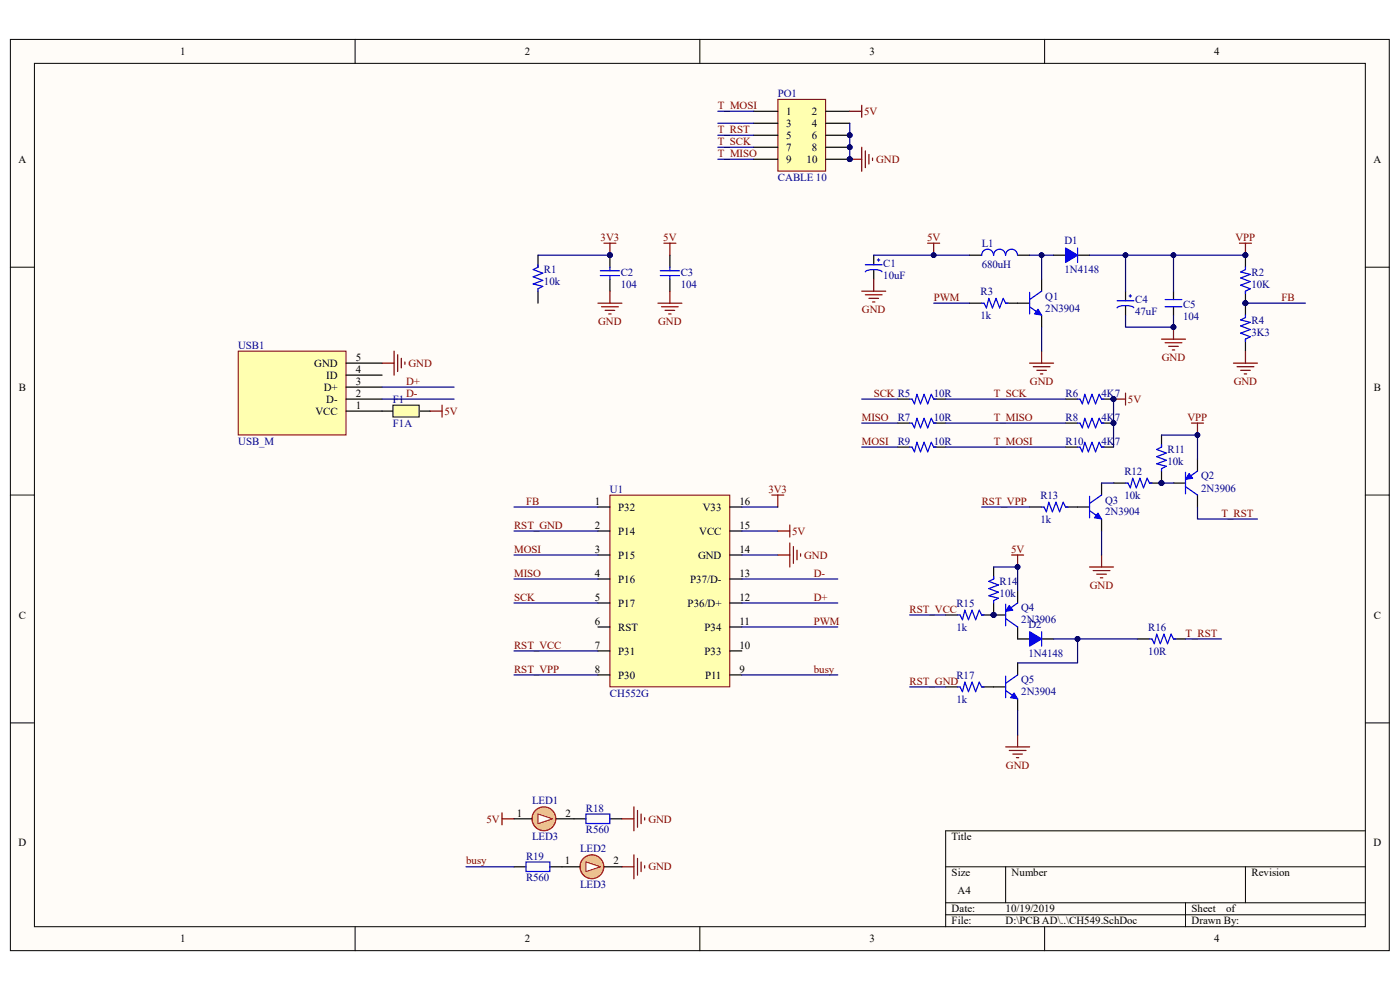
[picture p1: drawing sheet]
<svg xmlns="http://www.w3.org/2000/svg" width="297mm" height="210mm" viewBox="0 0 297 210" stroke-linecap="round" stroke-linejoin="round" font-family="sans-serif">
<path d="M2.2 8.4h292.5v193.3h-292.5z" fill="#fffcf8"/>
<path d="M2.2 8.4h292.5v193.3h-292.5z" fill="none" stroke="#000" stroke-width=".21"/>
<path d="M7.3 13.5h282.3v183.1h-282.3z" fill="#fffcf8"/>
<g fill="none" stroke="#000" stroke-width=".21">
<path d="M7.3 13.4h282.3v183.2h-282.3zM75.3 8.3v5.1M148.5 8.3v5.1M221.6 8.3v5.1M2.2 56.7h5.1M289.7 56.7h5M2.2 105h5.1M289.7 105h5M2.2 153.3h5.1M289.7 153.3h5M289.7 176.2h-89.1v20.4M75.3 196.6v5.1"/>
<path d="M148.5 196.6v5.1M200.6 183.9h89.1M200.6 191.5h89.1M200.6 194h89.1M213.3 183.9v7.6M221.6 196.6v5.1M251.5 191.5v5.1M264.2 183.9v7.6"/>
</g>
<path d="M81.1 77h2.5M83.6 74.5v5.1M84.4 75.2v3.6M85.1 76v2M85.9 76.8v.5M91.2 87.2h2.6M93.8 85.9v2.6" fill="none" stroke="#800000" stroke-width=".25"/>
<circle cx="115.4" cy="173.7" r="2.53" fill="#fdbe51" stroke="#ff0101" stroke-width=".25"/>
<path d="M114.1 172.7l3.1 1-3.1 1z" fill="#fffcf8"/>
<path d="M114.1 172.7l3.1 1-3.1 1z" fill="none" stroke="#f00" stroke-width=".21"/>
<path d="M109 173.7h3.9M117.9 173.7h3.9" fill="none" stroke="#000" stroke-width=".25"/>
<circle cx="125.6" cy="183.9" r="2.53" fill="#fdbe51" stroke="#ff0101" stroke-width=".25"/>
<path d="M124.3 182.9l3.1 1-3.1 1z" fill="#fffcf8"/>
<path d="M124.3 182.9l3.1 1-3.1 1z" fill="none" stroke="#f00" stroke-width=".21"/>
<path d="M205.7 54.1h2.5M215.9 54.1h2.5M221 59.2v2.6M215.9 64.3h2.5M221 66.9v2.5M121.8 173.7h2.5M129.4 173.7h2.5M109 183.9h2.6M116.7 183.9h6.3M128.1 183.9h3.8" fill="none" stroke="#000" stroke-width=".25"/>
<path d="M210.8 54.1a1.26 1.26 0 0 0-1.3-1.2 1.26 1.26 0 0 0-1.3 1.2M213.3 54.1a1.26 1.26 0 0 0-1.3-1.2 1.26 1.26 0 0 0-1.2 1.2M215.9 54.1a1.26 1.26 0 0 0-1.3-1.2 1.26 1.26 0 0 0-1.3 1.2M218.4 65.1l2.6 1.8M218.4 62v4.6M221 61.8l-2.6 1.7M124.3 172.7h5.1v2h-5.1zM111.6 182.9h5v2h-5z" fill="none" stroke="#00f" stroke-width=".25"/>
<path d="M106.5 172.4v2.6M106.5 173.7h2.5M131.9 173.7h2.6M134.5 171.1v5.1M135.2 171.9v3.6M136 172.7v2M136.8 173.4v.5M131.9 183.9h2.6M134.5 181.3v5.1M135.2 182.1v3.6M136 182.9v2M136.8 183.6v.5" fill="none" stroke="#800000" stroke-width=".25"/>
<path d="M220.2 65.6l.8 1.3-1.6-.3z" fill="#00f"/>
<path d="M220.2 65.6l.8 1.3-1.6-.3z" fill="none" stroke="#00f" stroke-width=".21"/>
<path d="M210.8 130.4h2.5M215.9 125.4v2.5M215.9 133v2.5" fill="none" stroke="#000" stroke-width=".25"/>
<circle cx="210.8" cy="130.4" r=".5" fill="#000080" stroke="#000080" stroke-width=".21"/>
<path d="M213.3 128.2v4.5M213.3 131.2l2.6 1.8M215.9 127.9l-1.8 1.3" fill="none" stroke="#00f" stroke-width=".25"/>
<path d="M214.1 128.4l.8 1-1.6 .3z" fill="#00f"/>
<path d="M214.1 128.4l.8 1-1.6 .3z" fill="none" stroke="#00f" stroke-width=".21"/>
<circle cx="210.8" cy="130.4" r=".5" fill="#000080" stroke="#000080" stroke-width=".21"/>
<path d="M223.5 54.1h2.6M228.6 54.1h2.5" fill="none" stroke="#000" stroke-width=".25"/>
<path d="M226.1 52.6l2.5 1.5-2.5 1.6z" fill="#00f"/>
<g fill="none" stroke="#00f" stroke-width=".25">
<path d="M183.6 56.2h3.5M186.1 55.2h.5M186.4 54.9v.5M187.1 57.6a3.5 3.5 0 0 0-3.5 .1M226.1 52.6l2.5 1.5-2.5 1.6zM228.6 52.6v3.1M264.2 56.7v.5l-1 .5 2 .5-2 .8 2 .7-2 .8 2 .8-1 .5v.5M237 63.8h3.6M239.5 62.8h.5M239.8 62.5v.5M240.5 65.3a3.5 3.5 0 0 0-3.5 0M247.2 65.1h3.5"/>
<path d="M247.2 63.5h3.5M264.2 66.9v.5l-1 .5 2 .5-2 .7 2 .8-2 .8 2 .7-1 .5v.5M213.3 146.5l2.6 1.8M213.3 143.4v4.6M215.9 143.2l-2.6 1.7"/>
</g>
<g fill="none" stroke="#800000" stroke-width=".25">
<path d="M185.4 59.2v2.6M196.8 51.6h2.5M198.1 51.6v2.5M262.9 51.6h2.6M264.2 51.6v2.5M182.8 61.8h5.1M183.6 62.5h3.5M184.3 63.3h2.1M185.1 64.1h.5M218.4 77h5.1M219.2 77.8h3.6M220 78.6h2"/>
<path d="M220.7 79.3h.5M221 74.5v2.5M246.4 71.9h5.1M247.2 72.7h3.5M247.9 73.5h2.1M248.7 74.2h.5M249 69.4v2.5M261.7 77h5.1M262.4 77.8h3.6M263.2 78.6h2M264 79.3h.5M264.2 74.5v2.5"/>
</g>
<g fill="#000080" stroke="#000080" stroke-width=".21">
<circle cx="198.1" cy="54.1" r=".5"/>
<circle cx="264.2" cy="54.1" r=".5"/>
<circle cx="264.2" cy="64.3" r=".5"/>
<circle cx="248.9" cy="69.4" r=".5"/>
</g>
<path d="M185.4 54.1v2.1M185.4 57.2v2M264.2 54.1v2.6M238.8 61.8v2M238.8 64.8v2.1M249 61.8v1.7M249 65.1v1.8M264.2 61.8v5.1M264.2 71.9v2.6M210.8 145.7h2.5M215.9 140.6v2.6M215.9 148.3v2.5" fill="none" stroke="#000" stroke-width=".25"/>
<path d="M215.1 147l.8 1.3-1.5-.3z" fill="#00f"/>
<path d="M215.1 147l.8 1.3-1.5-.3z" fill="none" stroke="#00f" stroke-width=".21"/>
<path d="M205.7 64.3h2.5M213.3 64.3h2.6M200.6 130.4h2.6M208.2 130.4h2.6M215.9 135.5h2.5M221 135.5h2.5M200.6 145.7h2.6M208.2 145.7h2.6" fill="none" stroke="#000" stroke-width=".25"/>
<path d="M208.2 64.3h.6l.5 1 .5-2 .7 2 .8-2 .8 2 .7-2 .5 1h.5M203.2 130.4h.5l.5 1.1 .5-2.1 .8 2.1 .7-2.1 .8 2.1 .7-2.1 .5 1h.6M203.2 145.7h.5l.5 1 .5-2 .8 2 .7-2 .8 2 .7-2 .5 1h.6" fill="none" stroke="#00f" stroke-width=".25"/>
<g fill="#000080" stroke="#000080" stroke-width=".21">
<circle cx="210.8" cy="130.4" r=".5"/>
<circle cx="215.9" cy="120.3" r=".5"/>
</g>
<path d="M214.6 117.7h2.6M215.9 117.7v2.6M213.3 158.4h5.1M214.1 159.2h3.6M214.9 160h2M215.9 155.9v2.5M215.6 160.7h.5" fill="none" stroke="#800000" stroke-width=".25"/>
<path d="M218.4 134l2.6 1.5-2.6 1.6z" fill="#00f"/>
<path d="M254 99.9l-1.7 1.3M251.5 100.2v4.6M251.5 103.2l2.5 1.8M218.4 134l2.6 1.5-2.6 1.6zM221 134v3.1" fill="none" stroke="#00f" stroke-width=".25"/>
<path d="M254 97.4v2.5M249 102.5h2.5M254 105v2.6" fill="none" stroke="#000" stroke-width=".25"/>
<path d="M252.3 100.4l.7 1-1.5 .3z" fill="#00f"/>
<path d="M252.3 100.4l.7 1-1.5 .3z" fill="none" stroke="#00f" stroke-width=".21"/>
<path d="M228.6 107.6h2.5M233.7 102.5v2.5M233.7 110.1v2.5" fill="none" stroke="#000" stroke-width=".25"/>
<path d="M231.1 108.3l2.6 1.8M231.1 105.3v4.5M233.7 105l-2.6 1.8" fill="none" stroke="#00f" stroke-width=".25"/>
<path d="M232.9 108.8l.8 1.3-1.5-.3z" fill="#00f"/>
<path d="M232.9 108.8l.8 1.3-1.5-.3z" fill="none" stroke="#00f" stroke-width=".21"/>
<g fill="none" stroke="#000" stroke-width=".25">
<path d="M142.1 54.1v2.6M142.1 59.2v2.6M190.4 84.7h2.6M190.4 89.7h2.6M190.4 94.8h2.6M198.1 84.7h2.5M198.1 89.7h2.5M198.1 94.8h2.5M226.1 84.7h2.5M226.1 89.7h2.5M226.1 94.8h2.5M233.7 84.7h2.5"/>
<path d="M233.7 89.7h2.5M233.7 94.8h2.5M218.4 107.6h2.6M226.1 107.6h2.5M236.2 102.5h2.6M243.9 102.5h2.5M241.3 135.5h2.6M249 135.5h2.5"/>
</g>
<g fill="none" stroke="#00f" stroke-width=".25">
<path d="M140.1 58.5h4M140.1 57.4h4M142.1 56.7v.7M142.1 58.5v.7M193 84.7h.5l.5 1 .5-2.1 .8 2.1 .7-2.1 .8 2.1 .8-2.1 .5 1.1h.5M193 89.7h.5l.5 1.1 .5-2.1 .8 2.1 .7-2.1 .8 2.1 .8-2.1 .5 1h.5M193 94.8h.5l.5 1.1 .5-2.1 .8 2.1 .7-2.1 .8 2.1 .8-2.1 .5 1h.5M228.6 84.7h.5l.5 1 .5-2.1 .8 2.1 .8-2.1 .7 2.1 .8-2.1 .5 1.1h.5M228.6 89.7h.5l.5 1.1 .5-2.1 .8 2.1 .8-2.1 .7 2.1 .8-2.1 .5 1h.5M228.6 94.8h.5l.5 1.1 .5-2.1 .8 2.1 .8-2.1 .7 2.1 .8-2.1 .5 1h.5M221 107.6h.5l.5 1 .5-2.1 .8 2.1 .7-2.1 .8 2.1 .7-2.1 .6 1.1h.5M238.8 102.5h.5l.5 1 .5-2.1 .8 2.1 .7-2.1 .8 2.1 .8-2.1 .5 1.1h.5"/>
<path d="M243.9 135.5h.5l.5 1.1 .5-2.1 .8 2.1 .7-2.1 .8 2.1 .7-2.1 .6 1h.5"/>
</g>
<g fill="#000080" stroke="#000080" stroke-width=".21">
<circle cx="246.4" cy="102.5" r=".5"/>
<circle cx="254" cy="92.3" r=".5"/>
<circle cx="236.2" cy="89.7" r=".5"/>
<circle cx="236.2" cy="84.6" r=".5"/>
</g>
<g fill="none" stroke="#800000" stroke-width=".25">
<path d="M140.8 51.6h2.6M142.1 51.6v2.5M139.6 64.3h5.1M140.3 65.1h3.6M141.1 65.8h2M141.9 66.6h.5M142.1 61.8v2.5M236.2 84.7h2.6M238.8 83.4v2.5M252.8 89.7h2.5M254 89.7v2.6M233.7 117.7v2.6"/>
<path d="M231.1 120.3h5.1M231.9 121h3.6M232.7 121.8h2M233.4 122.6h.5"/>
</g>
<path d="M165 21.1h10.2v15.2h-10.2z" fill="#ffffb0"/>
<path d="M165 21.1h10.2v15.2h-10.2z" fill="none" stroke="#800000" stroke-width=".21"/>
<path d="M159.9 23.6h5.1M159.9 26.1h5.1M159.9 28.7h5.1M159.9 31.2h5.1M159.9 33.8h5.1M175.2 23.6h5.1M175.2 26.1h5.1M175.2 28.7h5.1M175.2 31.2h5.1M175.2 33.8h5.1" fill="none" stroke="#000" stroke-width=".25"/>
<g fill="#000080" stroke="#000080" stroke-width=".21">
<circle cx="180.3" cy="28.7" r=".5"/>
<circle cx="180.3" cy="31.2" r=".5"/>
<circle cx="180.3" cy="33.8" r=".5"/>
</g>
<path d="M180.3 33.8h2.5M180.3 23.6h2.5M182.8 22.3v2.6M182.8 31.2v5.1M183.6 32v3.6M184.3 32.8v2M185.1 33.5v.5" fill="none" stroke="#800000" stroke-width=".25"/>
<path d="M50.6 74.5h22.8v17.8h-22.8z" fill="#ffffb0"/>
<path d="M50.5 74.5h22.9v17.8h-22.9z" fill="none" stroke="#800000" stroke-width=".21"/>
<path d="M73.4 79.6h7.7M73.4 77h7.7M73.4 87.2h7.7M73.4 84.7h7.7M73.4 82.1h7.7M246.4 92.3v2.5M246.4 99.9v2.6M210.8 120.3v2.5M210.8 127.9v2.5" fill="none" stroke="#000" stroke-width=".25"/>
<g fill="#000080" stroke="#000080" stroke-width=".21">
<circle cx="210.8" cy="130.4" r=".5"/>
<circle cx="246.4" cy="102.5" r=".5"/>
</g>
<path d="M246.4 94.3v.5l-1 .5 2 .8-2 .8 2 .7-2 .8 2 .5-1 .5v.5M210.8 122.3v.5l-1 .5 2 .8-2 .8 2 .7-2 .8 2 .5-1 .5v.5" fill="none" stroke="#00f" stroke-width=".25"/>
<path d="M129.4 105.1h25.4v40.6h-25.4z" fill="#ffffb0"/>
<path d="M129.4 105h25.4v40.7h-25.4z" fill="none" stroke="#800000" stroke-width=".21"/>
<g fill="none" stroke="#000" stroke-width=".25">
<path d="M114.1 54.1v2.6M129.4 54.1v2.6M129.4 59.2v2.6M114.1 61.8v2.5M81.1 87.2h2.5M88.7 87.2h2.5M126.8 107.6h2.6M126.8 112.6h2.6M126.8 117.7h2.6M154.8 107.6h2.6M154.8 112.6h2.6M154.8 117.7h2.6"/>
<path d="M126.8 122.8h2.6M126.8 127.9h2.6M126.8 133h2.6M126.8 138.1h2.6M154.8 122.8h2.6M154.8 127.9h2.6M154.8 133h2.6M154.8 138.1h2.6M126.8 143.2h2.6M154.8 143.2h2.6"/>
</g>
<circle cx="129.4" cy="54.1" r=".5" fill="#000080" stroke="#000080" stroke-width=".21"/>
<path d="M114.1 56.2v.5l-1 .5 2 .7-2 .8 2 .8-2 .7 2 .5-1 .6v.5M127.4 58.5h4M127.4 57.4h4M129.4 56.7v.7M129.4 58.5v.7M86.1 87.2a1.34 1.34 0 0 0-1.2-.9 1.34 1.34 0 0 0-1.3 .9M88.7 87.2a1.36 1.36 0 0 1-1.3 .9 1.36 1.36 0 0 1-1.3-.9" fill="none" stroke="#00f" stroke-width=".25"/>
<g fill="none" stroke="#800000" stroke-width=".25">
<path d="M128.1 51.6h2.6M129.4 51.6v2.5M126.8 64.3h5.1M127.6 65.1h3.6M128.4 65.8h2M129.1 66.6h.5M129.4 61.8v2.5M163.7 105h2.6M165 105v2.6M165 112.6h2.5M165 117.7h2.5M167.5 111.4v2.5"/>
<path d="M167.5 115.2v5.1M168.3 115.9v3.6M169.1 116.7v2M169.8 117.5v.5"/>
</g>
<path d="M83.4 86h5.5v2.5h-5.5z" fill="#ffffb0"/>
<path d="M83.4 85.9h5.5v2.6h-5.5z" fill="none" stroke="#000" stroke-width=".21"/>
<g fill="none" stroke="#000080" stroke-width=".25">
<path d="M152.3 23.6h7.6M152.3 31.2h7.6M152.3 33.8h7.6M152.3 28.7h7.6M152.3 26.1h7.6M180.3 26.1v7.7M114.1 54.1h15.3M185.4 54.1h20.3M218.4 54.1h5.1M221 54.1v5.1M231.1 54.1h33.1M238.8 54.1v7.7"/>
<path d="M249 54.1v7.7M198.1 64.3h7.6M221 69.4v5.1M238.8 66.9v2.5h10.2v-2.5M264.2 64.3h12.7M81.1 82.1h15.2M81.1 84.7h15.2M182.8 84.7h7.6M182.8 89.7h7.6M182.8 94.8h7.6M200.6 84.7h25.5M200.6 89.7h25.5"/>
<path d="M200.6 94.8h25.5M236.2 84.7v10.1M246.4 92.3h7.6v5.1M109 107.6h17.8M109 112.6h17.8M109 117.7h17.8M157.4 107.6h7.6M157.4 112.6h7.6M157.4 117.7h7.6M208.2 107.6h10.2M233.7 102.5h2.5M233.7 112.6v5.1"/>
<path d="M246.4 102.5h2.6M254 107.6v2.5h12.8M109 122.8h17.8M109 127.9h17.8M109 138.1h17.8M157.4 122.8h20.3M157.4 127.9h20.3M157.4 133h20.3M193 130.4h7.6M210.8 120.3h5.1v5.1M223.5 135.5h17.8M228.6 135.5v5.1h-12.7"/>
<path d="M251.5 135.5h7.6M109 143.2h17.8M157.4 143.2h20.3M193 145.7h7.6M215.9 150.8v5.1M98.9 183.9h10.1"/>
</g>
<g fill="#000080" stroke="#000080" stroke-width=".21">
<circle cx="221" cy="54.1" r=".5"/>
<circle cx="238.8" cy="54.1" r=".5"/>
<circle cx="248.9" cy="54.1" r=".5"/>
<circle cx="248.9" cy="69.4" r=".5"/>
<circle cx="264.2" cy="64.3" r=".5"/>
<circle cx="228.6" cy="135.5" r=".5"/>
<circle cx="246.4" cy="102.5" r=".5"/>
<circle cx="236.2" cy="84.6" r=".5"/>
<circle cx="236.2" cy="89.7" r=".5"/>
<circle cx="180.3" cy="33.8" r=".5"/>
<circle cx="180.3" cy="31.2" r=".5"/>
<circle cx="180.3" cy="28.7" r=".5"/>
<circle cx="215.9" cy="120.3" r=".5"/>
<circle cx="254" cy="92.3" r=".5"/>
<circle cx="198.1" cy="54.1" r=".5"/>
<circle cx="129.4" cy="54.1" r=".5"/>
<circle cx="264.2" cy="54.1" r=".5"/>
</g>
<g font-size="2.3">
<text x="38.2" y="11.7">1</text>
<text x="111.3" y="11.7">2</text>
<text x="184.5" y="11.7">3</text>
<text x="257.6" y="11.7">4</text>
<text x="166.8" y="24.4">1</text>
<text x="166.8" y="26.9">3</text>
<text x="166.8" y="29.5">5</text>
<text x="172.3" y="24.4">2</text>
<text x="172.3" y="26.9">4</text>
<text x="172.3" y="29.5">6</text>
<text x="3.9" y="34.6">A</text>
<text x="166.8" y="32">7</text>
<text x="166.8" y="34.6">9</text>
<text x="171.1" y="34.6">10</text>
<text x="172.3" y="32">8</text>
<text x="291.4" y="34.6">A</text>
<text x="66.7" y="77.8">GND</text>
<text x="75.5" y="76.5">5</text>
<text x="4" y="82.9">B</text>
<text x="68.7" y="82.9">D+</text>
<text x="69.2" y="80.3">ID</text>
<text x="75.5" y="81.6">3</text>
<text x="75.5" y="79.1">4</text>
<text x="291.4" y="82.9">B</text>
<text x="66.9" y="88">VCC</text>
<text x="69.2" y="85.4">D-</text>
<text x="75.5" y="86.7">1</text>
<text x="75.5" y="84.2">2</text>
<text x="126.2" y="107.1">1</text>
<text x="156.9" y="107.1">16</text>
<text x="126.2" y="112.1">2</text>
<text x="131.2" y="108.3">P32</text>
<text x="131.2" y="113.4">P14</text>
<text x="148.3" y="113.4">VCC</text>
<text x="149.1" y="108.3">V33</text>
<text x="156.9" y="112.1">15</text>
<text x="126.2" y="117.2">3</text>
<text x="131.2" y="118.5">P15</text>
<text x="148.1" y="118.5">GND</text>
<text x="156.9" y="117.2">14</text>
<text x="126.2" y="122.3">4</text>
<text x="131.2" y="123.6">P16</text>
<text x="146.4" y="123.6">P37/D-</text>
<text x="156.9" y="122.3">13</text>
<text x="4" y="131.2">C</text>
<text x="126.2" y="127.4">5</text>
<text x="131.2" y="128.7">P17</text>
<text x="145.9" y="128.7">P36/D+</text>
<text x="156.9" y="127.4">12</text>
<text x="291.4" y="131.2">C</text>
<text x="126.2" y="132.5">6</text>
<text x="126.2" y="137.6">7</text>
<text x="131.2" y="133.8">RST</text>
<text x="149.5" y="133.8">P34</text>
<text x="156.9" y="137.6">10</text>
<text x="156.9" y="132.5">11</text>
<text x="126.2" y="142.7">8</text>
<text x="131.2" y="138.9">P31</text>
<text x="131.2" y="143.9">P30</text>
<text x="149.5" y="138.9">P33</text>
<text x="149.6" y="143.9">P11</text>
<text x="156.9" y="142.7">9</text>
<text x="109.7" y="173.2">1</text>
<text x="120" y="173.2">2</text>
<text x="3.9" y="179.6">D</text>
<text x="201.9" y="178.3">Title</text>
<text x="291.4" y="179.6">D</text>
<text x="119.8" y="183.4">1</text>
<text x="130.2" y="183.4">2</text>
<text x="201.9" y="185.9">Size</text>
<text x="214.6" y="185.9">Number</text>
<text x="265.5" y="185.9">Revision</text>
<text x="203.2" y="189.7">A4</text>
<text x="201.9" y="193.5">Date:</text>
<text x="201.9" y="196.1">File:</text>
<text x="213.3" y="193.5">10/19/2019</text>
<text x="213.3" y="196.1">D:\PCB AD\..\CH549.SchDoc</text>
<text x="252.8" y="193.5">Sheet</text>
<text x="252.8" y="196.1">Drawn By:</text>
<text x="260.1" y="193.5">of</text>
<text x="38.2" y="199.9">1</text>
<text x="111.3" y="199.9">2</text>
<text x="184.5" y="199.9">3</text>
<text x="257.6" y="199.9">4</text>
</g>
<g font-size="2.3" fill="#800000">
<text x="152.3" y="23.1">T_MOSI</text>
<text x="152.3" y="28.2">T_RST</text>
<text x="183.3" y="24.4">5V</text>
<text x="152.3" y="30.7">T_SCK</text>
<text x="152.3" y="33.3">T_MISO</text>
<text x="185.9" y="34.6">GND</text>
<text x="127.4" y="51.1">3V3</text>
<text x="140.7" y="51.1">5V</text>
<text x="196.7" y="51.1">5V</text>
<text x="262.1" y="51.1">VPP</text>
<text x="198.1" y="63.8">PWM</text>
<text x="271.8" y="63.8">FB</text>
<text x="126.9" y="68.9">GND</text>
<text x="139.6" y="68.9">GND</text>
<text x="182.9" y="66.4">GND</text>
<text x="86.7" y="77.8">GND</text>
<text x="246.5" y="76.5">GND</text>
<text x="86.1" y="81.6">D+</text>
<text x="218.5" y="81.6">GND</text>
<text x="261.7" y="81.6">GND</text>
<text x="86.1" y="84.2">D-</text>
<text x="94.3" y="88">5V</text>
<text x="182.8" y="89.3">MISO</text>
<text x="185.4" y="84.2">SCK R5</text>
<text x="210.8" y="89.3">T_MISO</text>
<text x="210.8" y="84.2">T_SCK</text>
<text x="239.3" y="85.4">5V</text>
<text x="251.9" y="89.3">VPP</text>
<text x="182.8" y="94.3">MOSI</text>
<text x="210.8" y="94.3">T_MOSI</text>
<text x="111.6" y="107.1">FB</text>
<text x="163" y="104.5">3V3</text>
<text x="208.3" y="107.1">RST_VPP</text>
<text x="109.1" y="112.1">RST_GND</text>
<text x="168.1" y="113.4">5V</text>
<text x="259.1" y="109.6">T_RST</text>
<text x="109.1" y="117.2">MOSI</text>
<text x="170.6" y="118.5">GND</text>
<text x="214.5" y="117.2">5V</text>
<text x="109.1" y="122.3">MISO</text>
<text x="172.6" y="122.3">D-</text>
<text x="231.2" y="124.9">GND</text>
<text x="109.1" y="127.4">SCK</text>
<text x="172.6" y="127.4">D+</text>
<text x="193" y="129.9">RST_VCC</text>
<text x="109.1" y="137.6">RST_VCC</text>
<text x="172.6" y="132.5">PWM</text>
<text x="251.5" y="135">T_RST</text>
<text x="109.1" y="142.7">RST_VPP</text>
<text x="172.6" y="142.7">busy</text>
<text x="193" y="145.2">RST_GND</text>
<text x="213.4" y="163">GND</text>
<text x="103.2" y="174.5">5V</text>
<text x="137.5" y="174.5">GND</text>
<text x="98.9" y="183.4">busy</text>
<text x="137.5" y="184.6">GND</text>
</g>
<g font-size="2.3" fill="#000080">
<text x="165" y="20.6">PO1</text>
<text x="165" y="38.4">CABLE 10</text>
<text x="208.3" y="52.4">L1</text>
<text x="225.8" y="51.9">D1</text>
<text x="115.4" y="58">R1</text>
<text x="131.7" y="58.5">C2</text>
<text x="144.4" y="58.5">C3</text>
<text x="187.4" y="56.7">C1</text>
<text x="187.4" y="59.2">10uF</text>
<text x="208.3" y="56.9">680uH</text>
<text x="225.8" y="58">1N4148</text>
<text x="265.5" y="58.5">R2</text>
<text x="115.4" y="60.5">10k</text>
<text x="131.7" y="61">104</text>
<text x="144.4" y="61">104</text>
<text x="208" y="62.5">R3</text>
<text x="221.7" y="63.6">Q1</text>
<text x="240.8" y="64.3">C4</text>
<text x="251" y="65.3">C5</text>
<text x="265.5" y="61">10K</text>
<text x="208" y="67.6">1k</text>
<text x="221.7" y="66.1">2N3904</text>
<text x="240.8" y="66.9">47uF</text>
<text x="251" y="67.9">104</text>
<text x="265.5" y="68.6">R4</text>
<text x="265.5" y="71.2">3K3</text>
<text x="50.5" y="74">USB1</text>
<text x="83.4" y="85.4">F1</text>
<text x="190.4" y="89.3">R7</text>
<text x="198.1" y="84.2">10R</text>
<text x="198.1" y="89.3">10R</text>
<text x="226.1" y="89.3">R8</text>
<text x="226.1" y="84.2">R6</text>
<text x="233.7" y="89.3">4K7</text>
<text x="233.7" y="84.2">4K7</text>
<text x="50.5" y="94.3">USB_M</text>
<text x="83.4" y="90.5">F1A</text>
<text x="190.4" y="94.3">R9</text>
<text x="198.1" y="94.3">10R</text>
<text x="226.1" y="94.3">R10</text>
<text x="233.7" y="94.3">4K7</text>
<text x="238.5" y="100.7">R12</text>
<text x="247.7" y="96.1">R11</text>
<text x="247.7" y="98.7">10k</text>
<text x="254.8" y="101.7">Q2</text>
<text x="129.4" y="104.5">U1</text>
<text x="220.7" y="105.8">R13</text>
<text x="234.4" y="106.8">Q3</text>
<text x="238.5" y="105.8">10k</text>
<text x="254.8" y="104.3">2N3906</text>
<text x="220.7" y="110.9">1k</text>
<text x="234.4" y="109.3">2N3904</text>
<text x="212.1" y="124.1">R14</text>
<text x="202.9" y="128.7">R15</text>
<text x="212.1" y="126.6">10k</text>
<text x="216.6" y="129.7">Q4</text>
<text x="202.9" y="133.8">1k</text>
<text x="216.6" y="132.2">2N3906</text>
<text x="218.2" y="133.3">D2</text>
<text x="243.6" y="133.8">R16</text>
<text x="202.9" y="143.9">R17</text>
<text x="218.2" y="139.4">1N4148</text>
<text x="243.6" y="138.9">10R</text>
<text x="129.4" y="147.8">CH552G</text>
<text x="202.9" y="149">1k</text>
<text x="216.6" y="145">Q5</text>
<text x="216.6" y="147.5">2N3904</text>
<text x="112.9" y="170.6">LED1</text>
<text x="124.3" y="172.2">R18</text>
<text x="112.9" y="178.3">LED3</text>
<text x="124.3" y="176.8">R560</text>
<text x="111.6" y="182.4">R19</text>
<text x="123" y="180.8">LED2</text>
<text x="111.6" y="186.9">R560</text>
<text x="123" y="188.5">LED3</text>
</g>
</svg>
